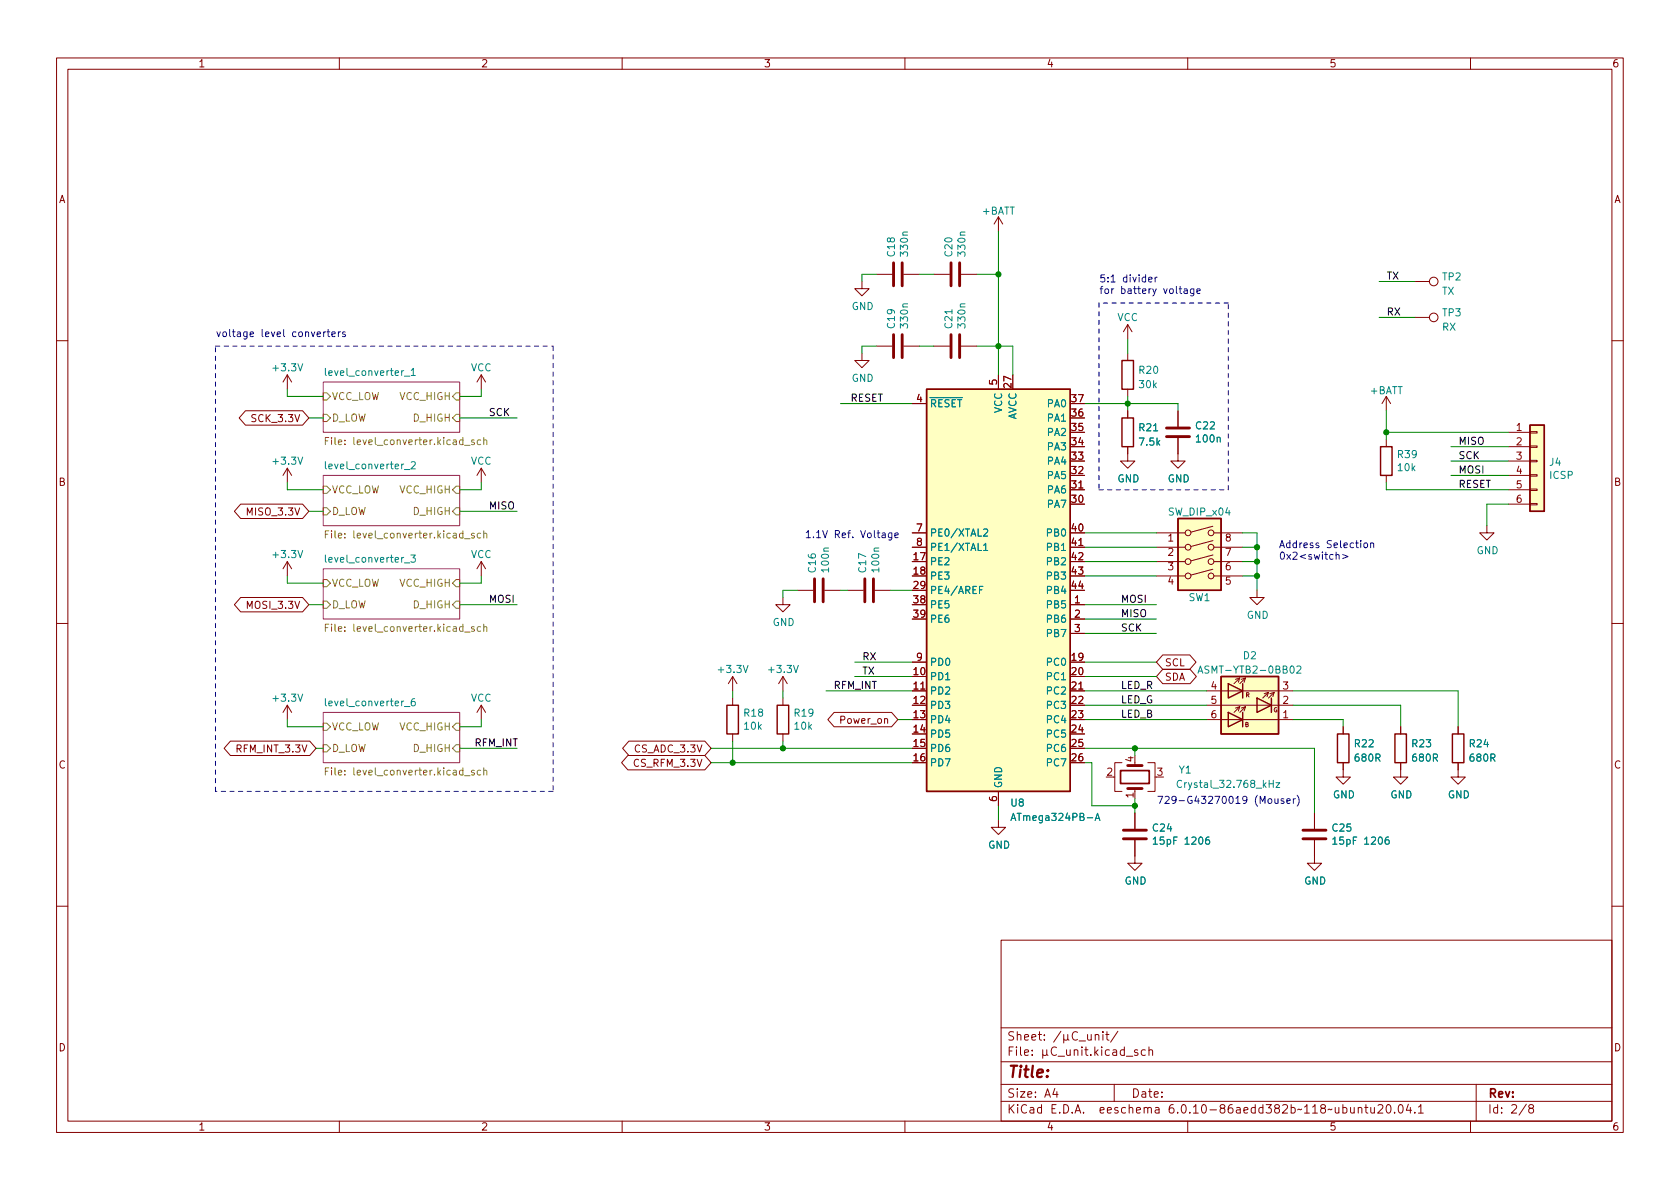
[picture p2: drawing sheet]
<svg xmlns="http://www.w3.org/2000/svg" width="297mm" height="210mm" viewBox="0 0 297 210" stroke-linecap="round" stroke-linejoin="round" font-family="sans-serif">
<g fill="none" stroke="#840000" stroke-width=".18">
<path d="M10 10.2h277v190.1h-277zM12 12.2h273v186.1h-273zM60 10.2v2M110 10.2v2M160 10.2v2M210 10.2v2M260 10.2v2M176.5 38.3v2.6M176.5 38.3l-.7 1.3M176.5 38.3l.8 1.3M152.4 49.8v1.2h1.3l-1.3 1.3-1.3-1.3h1.3M154.9 48.5h2.8"/>
<path d="M159.8 48.5h2.8M165.1 48.5h2.8M169.9 48.5h2.8M199.4 57.4v2.5M199.4 57.4l-.8 1.3M199.4 57.4l.8 1.3M250.2 56.1h2.5M250.2 49.8h2.5M10 60.2h2M43.4 72.6h10.1l1.1 1.3-1.1 1.3h-10.1l-1.1-1.3zM50.8 66.3v2.5M50.8 66.3l-.8 1.3"/>
<path d="M50.8 66.3l.8 1.3M85.1 66.3l-.8 1.3M85.1 66.3v2.5M85.1 66.3l.8 1.3M152.4 62.5v1.2h1.3l-1.3 1.3-1.3-1.3h1.3M154.9 61.2h2.8M159.8 61.2h2.8M161.3 71.4h2.5M165.1 61.2h2.8M169.9 61.2h2.8M176.5 66.3v2.5M199.4 79v2.5h1.3l-1.3 1.3-1.3-1.3h1.3"/>
<path d="M199.4 62.5v1.2M199.4 68.8v1.3M199.4 72.6v1.3M208.3 77.5v4h1.2l-1.2 1.3-1.3-1.3h1.3M208.3 72.6v2.8M245.1 70.1v2.5M245.1 77.7v1.3M245.1 70.1l-.8 1.3M245.1 70.1l.8 1.3M266.7 76.4h3.8M266.7 79h3.8M270.5 78.9h1.3v.2h-1.3z"/>
<path d="M270.5 76.3h1.3v.3h-1.3zM285 60.2h2M42.6 89.1h10.9l1.1 1.3-1.1 1.3h-10.9l-1.2-1.3zM50.8 82.8l-.8 1.3M50.8 82.8v2.5M50.8 99.3v2.5M50.8 82.8l.8 1.3M50.8 99.3l-.8 1.3M50.8 99.3l.8 1.3M85.1 82.8v2.5M85.1 99.3v2.5M85.1 82.8l-.8 1.3"/>
<path d="M85.1 82.8l.8 1.3M85.1 99.3l-.8 1.3M85.1 99.3l.8 1.3M161.3 96.8h2.5M161.3 94.2h2.5M189.2 86.6h2.6M189.2 96.8h2.6M204.5 96.8h5M204.5 94.2h5M204.5 99.3h5M214.5 98.1l-3.9 1.1M214.5 95.6l-3.9 1"/>
<path d="M214.5 93.1l-3.9 1M214.6 96.8h5.1M214.6 94.2h5.1M214.6 99.3h5.1M245.1 84.1v1.2M262.9 93v1.2h1.3l-1.3 1.3-1.3-1.3h1.3M266.7 86.6h3.8M266.7 81.5h3.8M266.7 84.1h3.8M266.7 89.1h3.8M270.5 89h1.3v.3h-1.3zM270.5 86.5h1.3v.2h-1.3z"/>
<path d="M270.5 83.9h1.3v.3h-1.3zM270.5 81.4h1.3v.3h-1.3zM10 110.2h2M42.6 105.7h10.9l1.1 1.2-1.1 1.3h-10.9l-1.2-1.3zM129.5 119.6v2.6M129.5 119.6l-.7 1.3M129.5 119.6l.8 1.3M138.4 105.7v1.2h1.3l-1.3 1.3-1.2-1.3h1.2M138.4 119.6v2.6M138.4 119.6l-.7 1.3M138.4 119.6l.8 1.3M141 104.4h2.8"/>
<path d="M145.8 104.4h2.8M149.9 104.4h2.8M154.7 104.4h2.8M161.3 117.1h2.5M189.2 106.9h2.6M189.2 109.5h2.6M189.2 112h2.6M204.5 101.8h5M205.6 118.4h4.8l1.1 1.2-1.1 1.3h-4.8l-1.1-1.3zM205.6 115.8h4.8l1.1 1.3-1.1 1.3h-4.8l-1.1-1.3zM214.5 100.7l-3.9 1M214.6 101.8h5.1"/>
<path d="M219.2 119.9l-1 1M220.2 119.9l-1 1M222.2 104.4v1.3h1.3l-1.3 1.2-1.2-1.2h1.2M285 110.2h2M40.7 131.1h14.1l1.1 1.2-1.1 1.3h-14.1l-1.1-1.3zM50.8 124.7v2.5M50.8 124.7l-.8 1.3M50.8 124.7l.8 1.3M85.1 124.7v2.5M85.1 124.7l-.8 1.3M85.1 124.7l.8 1.3M111 133.6h13.6l1.1 1.3-1.1 1.2h-13.6l-1.1-1.2z"/>
<path d="M111.2 131.1h13.4l1.1 1.2-1.1 1.3h-13.4l-1.1-1.3zM129.5 123.4v1.3M129.5 129.8v1.3M138.4 123.4v1.3M138.4 129.8v1.3M147.5 126h10.1l1.1 1.2-1.1 1.3h-10.1l-1.1-1.3zM161.3 122.2h2.5M176.5 139.9v2.6M189.2 122.2h2.6M198.4 134.9h-1.3v5h1.3M200.7 134.9v.5M200.7 139.4v.5"/>
<path d="M202.9 134.9h1.3v5h-1.3M213.4 122.2h15.2M213.4 127.2h15.2M213.4 124.7h15.2M218.4 120.1l.8-.2-.3 .7M218.4 125.2l.8-.2-.3 .7M219.2 125l-1 1M219.5 125.2l.7-.2-.2 .7M219.5 120.1l.7-.2-.2 .7M220.2 125l-1 1M223.5 122.7l.8-.3-.3 .8M224.3 122.4l-1 1"/>
<path d="M224.5 122.7l.8-.3-.3 .8M225.3 122.4l-1 1M237.5 134.9v2.5h1.3l-1.3 1.3-1.3-1.3h1.3M237.5 128.5v1.3M247.6 134.9v2.5h1.3l-1.3 1.3-1.2-1.3h1.2M247.6 128.5v1.3M257.8 134.9v2.5h1.3l-1.3 1.3-1.3-1.3h1.3M257.8 128.5v1.3M176.5 145v1.3h1.3l-1.3 1.3-1.2-1.3h1.2M200.7 148.6v4h1.2l-1.2 1.3-1.3-1.3h1.3M200.7 143.8v2.8M232.4 148.6v4h1.3l-1.3 1.3-1.3-1.3h1.3"/>
<path d="M232.4 143.8v2.8M10 160.2h2M177 166.3h108v32h-108zM285 160.2h2M60 198.3v2M110 198.3v2M160 198.3v2M177 194.8h108M177 191.8h108M177 187.8h108M177 181.8h108M178.4 185.8h.5"/>
<path d="M179.1 185.1h-.7v1.5M179.2 182.5l-.6-.1-.2 .3 .1 .4 .6 .3v.4l-.2 .1h-.5M179.7 185.1v.2M179.7 185.6v1M179.9 183.1l.2-.2 .3 .1 .1 .9M179.9 182.4v1.5M180.4 185.1v1.3l.2 .2M181.1 186.1l.8-.1-.1-.3-.4-.1-.3 .2 .1 .8h.6M181.1 183.4l.8-.1-.1-.3-.4-.1-.3 .2 .1 .8h.6M182.4 183.4l.7-.1v-.3l-.5-.1-.2 .2 .1 .8h.6M182.5 186.5v.1M182.5 185.7v.1"/>
<path d="M183.6 182.9h.5M183.8 182.4v1.3l.3 .2M184.4 185.6v1.5M184.6 183.8v.1M184.6 183v.1M185.1 186.4l.2 .2M185.1 185.6l-.1 1h-.4l-.2-.2M186.5 192.5l-.4 1h1M186.8 185.3a.6 .6 0 0 0-.8 0 .6 .6 0 0 0-.1 .7 .56 .56 0 0 0 .3 .6 .56 .56 0 0 0 .6-.1M186.9 193v1M187.1 186.8h1.1M187.6 182.4l-1.3 1.9"/>
<path d="M188.1 182.9v1.5M188.6 185.6v1h.4l.2-.1M188.8 183.7l.2 .2M188.8 182.9l-.1 1h-.4l-.2-.2M189.2 185.6v1M189.9 185.8l.2-.2 .4 .1 .1 .9M189.9 185.6v1M190.5 182.6a.6 .6 0 0 0-.7 0 .6 .6 0 0 0-.2 .7 .56 .56 0 0 0 .3 .6 .56 .56 0 0 0 .6-.1M190.8 184.1h1.1M191.3 185.1v.2M191.3 185.6v1M191.8 185.6h.6"/>
<path d="M192 185.1v1.3l.4 .2M192.3 182.9l.1 1h.3l.2-.1M192.9 186.5v.1M192.9 182.9v1M193.6 185.1v1.5M193.6 183.1l.3-.2 .3 .1 .1 .9M193.6 182.9v1M193.7 186.1l.4 .5M194.1 185.6l-.5 .6M194.8 185.1v.2M194.8 185.6v1M195 182.4v.2"/>
<path d="M195 182.9v1M195.5 182.9h.6M195.7 182.4v1.3l.4 .2M196.1 185.7l-.4-.1-.3 .3v.4l.2 .3h.5M196.8 185.7h.6v.9M197 191.8v3M197.4 186l-.5 .1a.29 .29 0 0 0-.2 .2 .29 .29 0 0 0 .2 .3h.5M197.6 182.4l-1.2 1.9M198.8 185.7l-.4-.1-.3 .3v.4l.1 .3h.6M198.8 185.1v1.5M199.1 186.8h1.2M201.1 185.7l-.3-.1-.2 .2v.3l.5 .1v.4h-.5"/>
<path d="M202.5 185.7l-.4-.1-.3 .3v.4l.1 .3h.6M203.1 185.8l.3-.2 .3 .1 .1 .9M203.1 185.1v1.5M210 198.3v2M238.8 195.8l.1 1h.3l.2-.1M239.4 195.8v1M240.1 196l.3-.2 .3 .1 .1 .9M240.1 195.8v1M241.3 195.8h.6M241.5 195.3v1.3l.4 .2M242.4 195.8v1h.4l.2-.1M243 195.8v1"/>
<path d="M243.6 195.5l.6-.2 .2 .2 .1 .3-.9 1h.9M245.3 195.4l.1-.1a.81 .81 0 0 1 .6 .7 .81 .81 0 0 1-.3 .8h-.1a.81 .81 0 0 1-.6-.6 .81 .81 0 0 1 .3-.8zM246.6 196.7v.1M247.4 195.5l.2-.2a.81 .81 0 0 1 .6 .7 .81 .81 0 0 1-.3 .8h-.2a.81 .81 0 0 1-.3-1.3zM249 195.3l-.4 1h1M249.4 195.8v1M250.1 196.7v.1M250.8 195.8l.4-.5v1.5M250.8 196.8h.8M260 198.3v2M261 191.8v6.5M269.9 195.3l-1.3 1.9"/>
<path d="M270.6 196l-.3-.3 .1-.2 .2-.2 .4 .1 .2 .2-.1 .2-.7 .2-.1 .3v.2l.3 .3h.4l.2-.3-.1-.4-.2-.1"/>
<circle cx="253.5" cy="49.8" r=".76"/>
<circle cx="253.5" cy="56.1" r=".76"/>
<circle cx="210.1" cy="94.2" r=".51"/>
<circle cx="210.1" cy="99.3" r=".51"/>
<circle cx="210.1" cy="96.8" r=".51"/>
<circle cx="214.1" cy="99.3" r=".51"/>
<circle cx="214.1" cy="94.2" r=".51"/>
<circle cx="214.1" cy="96.8" r=".51"/>
<circle cx="210.1" cy="101.8" r=".51"/>
<circle cx="214.1" cy="101.8" r=".51"/>
</g>
<g fill="#fff" stroke="#fff" stroke-width=".18">
<path d="M57.1 126h24.2v8.9h-24.2z"/>
<path d="M57.1 100.6h24.2v8.9h-24.2z"/>
<path d="M57.1 84.1h24.2v8.9h-24.2z"/>
<path d="M57.1 67.6h24.2v8.8h-24.2z"/>
</g>
<path d="M57.1 67.6h24.2v8.8h-24.2zM57.1 84.1h24.2v8.9h-24.2zM57.1 100.6h24.2v8.9h-24.2zM57.1 126h24.2v8.9h-24.2z" fill="none" stroke="#840084" stroke-width=".18"/>
<g fill="none" stroke="#848400" stroke-width=".18">
<path d="M57.1 73.3h.7l.6 .6-.6 .6h-.7zM57.1 69.5h.7l.6 .6-.6 .6h-.7zM57.5 78h.5M58.1 77.4h-.6v1.2M80 73.9l.6-.6h.7v1.2h-.7zM80.6 69.5h.7v1.2h-.7l-.6-.6zM83.8 77.8h-.3l-.1 .2v.1l.4 .2v.3h-.4M85 77.8h-.4l-.2 .2 .1 .6h.5M85.5 77.9l.2-.1h.3l.1 .8M85.5 77.4v1.2M57.1 89.8h.7l.6 .6-.6 .7h-.7zM57.1 86h.7l.6 .6-.6 .6h-.7z"/>
<path d="M57.5 94.5h.5M58.1 93.9h-.6v1.2M80 86.6l.6-.6h.7v1.2h-.7zM80.6 89.8h.7v1.3h-.7l-.6-.7zM83.8 94.4l-.3-.1-.1 .2v.2l.4 .1v.3h-.4M85 94.4l-.4-.1-.2 .2 .1 .6h.5M85.5 94.4l.2-.1 .3 .1 .1 .7M85.5 93.9v1.2M57.1 106.3h.7l.6 .6-.6 .7h-.7zM57.1 102.5h.7l.6 .6-.6 .7h-.7zM57.5 111h.5M58.1 110.4h-.6v1.2"/>
<path d="M80 103.1l.6-.6h.7v1.3h-.7zM80.6 106.3h.7v1.3h-.7l-.6-.7zM83.8 110.9l-.3-.1-.1 .2v.2l.4 .1v.3h-.4M85 110.9l-.4-.1-.2 .2 .1 .6h.5M85.5 110.9l.2-.1 .3 .1 .1 .7M85.5 110.4v1.2M57.1 131.7h.7l.6 .6-.6 .7h-.7zM57.1 127.9h.7l.6 .6-.6 .7h-.7zM57.5 136.4h.5M58.1 135.8h-.6v1.2M80.6 131.7h.7v1.3h-.7l-.6-.7zM80.6 127.9h.7v1.3h-.7l-.6-.7z"/>
<path d="M83.8 136.3l-.3-.1-.1 .2v.2l.4 .1v.3h-.4M85 136.3l-.4-.1-.2 .2 .1 .6h.5M85.5 136.3l.2-.1 .3 .1 .1 .7M85.5 135.8v1.2"/>
</g>
<g fill="none" stroke="#008484" stroke-width=".18">
<path d="M71.5 66.5h1M72.7 65.5l.4-.4v1.3M72.7 66.4h.7M72.7 98.1h.7l-.4 .5 .4 .2v.5l-.2 .1-.5-.1M72.7 81.8l.5-.2 .2 .4-.7 .9h.7M173.9 93.7l.5-.2 .2 .4-.8 .9h.8M173.9 96.4l.4-.3v1.2M173.9 97.3h.7M173.2 104.3h.4M173.8 103.7h-.6v1.3M211.8 119l.4-1.2 .5 1.2M211.9 118.7h.6"/>
<path d="M229.3 117.9l.5-.1 .2 .3-.8 .9h.8M73.3 123.5l-.3 .1a.86 .86 0 0 0 0 1.2l.4-.1v-.4l-.2-.3h-.2l-.3 .3M208.9 138.1a.6 .6 0 0 0-.8 .4 .6 .6 0 0 0 .6 .8l.2-.2M225.6 138.4h.7l-.7 .9h.7M178.7 145.1l.5-1.3 .4 1.3M178.9 144.7h.6M193.6 145.1l.5-1.3 .4 1.3M193.7 144.7h.7M203.9 148.4l.4-.4v1.3M203.9 149.3h.7M213.8 148l-.4 .1a.85 .85 0 0 0 0 1.2l.4-.1 .1-.5-.3-.2-.3 .1-.1 .1M235.7 148.4l.3-.4v1.3"/>
<path d="M235.7 149.3h.7M245.5 148l-.4 .1a.85 .85 0 0 0 0 1.2l.5-.1v-.5l-.2-.2-.4 .1-.1 .1"/>
</g>
<g fill="none" stroke="#840000" stroke-width=".51">
<path d="M158 46.5v4M158 59.2v4M159.5 46.5v4M159.5 59.2v4M168.1 46.5v4M168.1 59.2v4M169.7 46.5v4M169.7 59.2v4M206.2 77.2h4.1M206.2 75.7h4.1M144 102.4v4M145.5 102.4v4"/>
<path d="M152.9 102.4v4M154.4 102.4v4M199.4 139.4h2.5M199.4 135.4h2.5M198.6 148.3h4.1M198.6 146.8h4.1M230.4 148.3h4M230.4 146.8h4"/>
</g>
<g fill="#ffffc2" stroke="#ffffc2" stroke-width=".18">
<path d="M163.8 68.8h25.4v71.1h-25.4z"/>
<path d="M215.9 119.6h10.2v10.2h-10.2z"/>
<path d="M270.5 75.2h2.5v15.2h-2.5z"/>
<path d="M208.3 91.7h7.6v12.7h-7.6z"/>
</g>
<g fill="none" stroke="#840000" stroke-width=".25">
<path d="M163.8 68.8h25.4v71.1h-25.4zM198.4 73.9h2v5.1h-2zM198.4 63.7h2v5.1h-2zM244.1 79h2v5.1h-2zM270.5 75.2h2.5v15.2h-2.5zM208.3 91.7h7.6v12.7h-7.6zM215.9 119.6h10.2v10.2h-10.2zM128.5 124.7h2.1v5.1h-2.1zM137.4 124.7h2v5.1h-2zM217.2 126l2.5 1.2-2.5 1.3zM217.2 120.9l2.5 1.3-2.5 1.2zM219.7 120.9v2.5"/>
<path d="M219.7 126v2.5M222.2 123.4l2.6 1.3-2.6 1.3zM224.8 123.4v2.6M236.5 129.8h2v5.1h-2zM246.6 129.8h2.1v5.1h-2.1zM256.8 129.8h2v5.1h-2z"/>
</g>
<path d="M198.1 136.3h5.1v2.3h-5.1z" fill="none" stroke="#840000" stroke-width=".3"/>
<g fill="none" stroke="#0000c2" stroke-width=".18">
<path d="M57.6 58.7l-.4 .2M57.8 58.7h.5M58 58.3v1l.3 .2M58.7 59.1l.6-.1-.1-.3h-.3l-.2 .2v.6h.5M59.8 58.7v.8M60.2 58.7l-.4 .2M61 58.7h-.3l-.1 .2v.1l.4 .2v.3h-.4M203.1 49.4l.6-.1-.1-.2-.3-.1-.2 .2 .1 .6h.4M204.2 49v.9M204.6 49l-.4 .3M209.4 51.1h.5v.8M209.9 51.4h-.4l-.2 .2 .2 .3 .4-.1"/>
<path d="M211.1 51.1v1l-.3 .2h-.3M211.1 51.1h-.4l-.2 .2 .1 .5h.5M211.6 51.5l.6-.1v-.3h-.4l-.2 .1 .1 .6h.5M157.7 94.2v1.1l-.3 .2h-.3M157.7 94.3l-.4-.1-.2 .3 .1 .5h.5M158.2 94.7l.6-.2v-.2l-.4-.1-.2 .2 .1 .6h.5M236.2 98.2l.2-.1h.3l.1 .8M237.4 98.1l1 .3-1 .4M241.2 96.1l.2-.1 .3 .1 .1 .5-.1 .2-.3 .1-.2-.2zM242.3 96.1l.2-.1 .3 .1 .1 .8M242.3 96v.9M225.4 141.2l.1 .8 .3 .1 .2-.1"/>
<path d="M226 141.2v.9M227 141.3l-.3-.1-.2 .2 .1 .2 .4 .1v.3h-.5M227.5 141.7l.6-.2v-.2l-.4-.1-.2 .2 .1 .6h.5M228.7 141.2v.9M229 141.2l-.3 .3M229.3 140.6a1.46 1.46 0 0 1 0 2"/>
</g>
<path d="M194.3 53.6v33M217.2 53.6h-22.9M38.1 61.2h59.7M97.8 61.2v78.7M194.3 86.6h22.9M217.2 86.6v-33M38.1 139.9v-78.7M97.8 139.9h-59.7" fill="none" stroke="#0000c2" stroke-width=".18" stroke-dasharray=".8 .8"/>
<g fill="none" stroke="#008400" stroke-width=".18">
<path d="M154.9 48.5h-2.5v1.3M162.6 48.5h2.5M172.7 48.5h3.8M176.5 40.9v25.4M199.4 59.9v2.6M243.8 49.8h6.4M243.8 56.1h6.4M50.8 68.8v1.3h6.3M54.6 73.9h2.5M81.3 73.9h10.1M85.1 68.8v1.3h-3.8M148.6 71.4h12.7"/>
<path d="M154.9 61.2h-2.5v1.3M162.6 61.2h2.5M172.7 61.2h6.4v5.1M191.8 71.4h16.5v1.2M199.4 70.1v2.5M245.1 72.6v5.1M245.1 76.4h21.6M256.5 79h10.2M50.8 85.3v1.3h6.3M54.6 90.4h2.5M81.3 90.4h10.1M85.1 85.3v1.3h-3.8"/>
<path d="M191.8 96.8h12.7M191.8 94.2h12.7M191.8 99.3h12.7M219.7 96.8h2.5M219.7 94.2h2.5v10.2M219.7 99.3h2.5M245.1 85.3v1.3h21.6M256.5 84.1h10.2M256.5 81.5h10.2M266.7 89.1h-3.8v3.9M50.8 101.8v1.3h6.3M54.6 106.9h2.5"/>
<path d="M81.3 106.9h10.1M85.1 101.8v1.3h-3.8M141 104.4h-2.6v1.3M148.6 104.4h1.3M151.1 119.6h10.2M151.1 117.1h10.2M157.5 104.4h3.8M191.8 106.9h12.7M191.8 119.6h12.7M191.8 117.1h12.7M191.8 101.8h12.7M191.8 109.5h12.7"/>
<path d="M191.8 112h12.7M219.7 101.8h2.5M50.8 127.2v1.3h6.3M55.9 132.3h1.2M81.3 132.3h10.1M85.1 127.2v1.3h-3.8M125.7 132.3h35.6M125.7 134.9h35.6M129.5 122.2v1.2M129.5 131.1v3.8M138.4 122.2v1.2M138.4 131.1v1.2"/>
<path d="M146 122.2h15.3M158.7 127.2h2.6M191.8 122.2h21.6M191.8 132.3h40.6v11.5M191.8 127.2h21.6M191.8 124.7h21.6M191.8 134.9h1.2v7.6h7.7M200.7 132.3v1.3M228.6 122.2h29.2v6.3M228.6 124.7h19v3.8M228.6 127.2h8.9v1.3M176.5 142.5v2.5"/>
<path d="M200.7 141.2v2.6"/>
</g>
<g fill="#008400" stroke="#008400" stroke-width=".18">
<circle cx="200.7" cy="142.5" r=".46"/>
<circle cx="200.7" cy="132.3" r=".46"/>
<circle cx="176.5" cy="61.2" r=".46"/>
<circle cx="129.5" cy="134.9" r=".46"/>
<circle cx="138.4" cy="132.3" r=".46"/>
<circle cx="222.2" cy="96.8" r=".46"/>
<circle cx="245.1" cy="76.4" r=".46"/>
<circle cx="222.2" cy="101.8" r=".46"/>
<circle cx="222.2" cy="99.3" r=".46"/>
<circle cx="176.5" cy="48.5" r=".46"/>
<circle cx="199.4" cy="71.4" r=".46"/>
</g>
<text font-size="2.8" fill="#840000" x="178" y="190.6">Title:</text>
<g font-size="2.1" fill="#840000">
<text x="178" y="196.9">KiCad E.D.A. eeschema 6.0.10-86aedd382b~118~ubuntu20.04.1</text>
<text x="178" y="194.1">Size: A4</text>
<text x="200" y="194.1">Date:</text>
<text x="263" y="194.1">Rev:</text>
<text x="263" y="196.9">Id: 2/8</text>
</g>
<g font-size="1.8" fill="#840000">
<text x="35" y="11.9">1</text>
<text x="85" y="11.9">2</text>
<text x="135" y="11.9">3</text>
<text x="185" y="11.9">4</text>
<text x="235" y="11.9">5</text>
<text x="285" y="11.9">6</text>
<text x="10.3" y="35.9">A</text>
<text x="285.3" y="35.9">A</text>
<text x="162.1" y="71.1">4</text>
<text x="176.3" y="68.1" transform="rotate(-90 176.3 68.1)">5</text>
<text x="178.8" y="68.5" transform="rotate(-90 178.8 68.5)">27</text>
<text x="189.5" y="71.1">37</text>
<text x="44.8" y="74.6">SCK_3.3V</text>
<text x="189.5" y="76.2">35</text>
<text x="189.5" y="73.7">36</text>
<text x="268.1" y="76.2">1</text>
<text x="189.5" y="83.8">32</text>
<text x="189.5" y="81.3">33</text>
<text x="189.5" y="78.7">34</text>
<text x="268.1" y="78.7">2</text>
<text x="268.1" y="81.3">3</text>
<text x="268.1" y="83.8">4</text>
<text x="10.3" y="85.9">B</text>
<text x="189.5" y="88.9">30</text>
<text x="189.5" y="86.4">31</text>
<text x="268.1" y="86.4">5</text>
<text x="268.1" y="88.9">6</text>
<text x="285.3" y="85.9">B</text>
<text x="44" y="91.1">MISO_3.3V</text>
<text x="162.1" y="94">7</text>
<text x="189.5" y="94">40</text>
<text x="206.5" y="95.8">1</text>
<text x="216.7" y="95.8">8</text>
<text x="161.6" y="99.1">17</text>
<text x="161.6" y="101.6">18</text>
<text x="162.1" y="96.5">8</text>
<text x="189.5" y="96.5">41</text>
<text x="189.5" y="99.1">42</text>
<text x="189.5" y="101.6">43</text>
<text x="206.5" y="98.3">2</text>
<text x="206.5" y="100.8">3</text>
<text x="216.7" y="100.8">6</text>
<text x="216.7" y="98.3">7</text>
<text x="44" y="107.7">MOSI_3.3V</text>
<text x="161.6" y="104.1">29</text>
<text x="161.6" y="106.7">38</text>
<text x="189.5" y="104.1">44</text>
<text x="190" y="106.7">1</text>
<text x="206.5" y="103.4">4</text>
<text x="216.7" y="103.4">5</text>
<text x="161.6" y="109.2">39</text>
<text x="190" y="109.2">2</text>
<text x="190" y="111.8">3</text>
<text x="161.6" y="119.4">10</text>
<text x="162.1" y="116.8">9</text>
<text x="189.5" y="116.8">19</text>
<text x="189.5" y="119.4">20</text>
<text x="205.9" y="117.8">SCL</text>
<text x="161.6" y="121.9">11</text>
<text x="161.6" y="124.5">12</text>
<text x="189.5" y="121.9">21</text>
<text x="189.5" y="124.5">22</text>
<text x="205.9" y="120.4">SDA</text>
<text x="214.1" y="121.9">4</text>
<text x="214.1" y="124.5">5</text>
<text x="226.8" y="124.5">2</text>
<text x="226.8" y="121.9">3</text>
<text x="148.9" y="128">Power_on</text>
<text x="161.6" y="127">13</text>
<text x="161.6" y="129.5">14</text>
<text x="189.5" y="127">23</text>
<text x="189.5" y="129.5">24</text>
<text x="214.1" y="127">6</text>
<text x="226.8" y="127">1</text>
<text x="10.3" y="135.9">C</text>
<text x="42.2" y="133.1">RFM_INT_3.3V</text>
<text x="112.4" y="133.1">CS_ADC_3.3V</text>
<text x="112.4" y="135.6">CS_RFM_3.3V</text>
<text x="161.6" y="132.1">15</text>
<text x="161.6" y="134.6">16</text>
<text x="189.5" y="132.1">25</text>
<text x="189.5" y="134.6">26</text>
<text x="195.7" y="137.2">2</text>
<text x="200.4" y="134.7" transform="rotate(-90 200.4 134.7)">4</text>
<text x="204.6" y="137.2">3</text>
<text x="285.3" y="135.9">C</text>
<text x="176.3" y="141.7" transform="rotate(-90 176.3 141.7)">6</text>
<text x="200.4" y="141.1" transform="rotate(-90 200.4 141.1)">1</text>
<text x="10.3" y="185.9">D</text>
<text x="285.3" y="185.9">D</text>
<text x="35" y="199.9">1</text>
<text x="85" y="199.9">2</text>
<text x="135" y="199.9">3</text>
<text x="185" y="199.9">4</text>
<text x="235" y="199.9">5</text>
<text x="285" y="199.9">6</text>
</g>
<g font-size="1.8" fill="#008484">
<text x="173.7" y="37.9">+BATT</text>
<text x="158.2" y="45.3" transform="rotate(-90 158.2 45.3)">C18</text>
<text x="160.5" y="45.1" transform="rotate(-90 160.5 45.1)">330n</text>
<text x="168.4" y="45.3" transform="rotate(-90 168.4 45.3)">C20</text>
<text x="170.7" y="45.1" transform="rotate(-90 170.7 45.1)">330n</text>
<text x="254.9" y="52.1">TX</text>
<text x="255.1" y="49.6">TP2</text>
<text x="150.6" y="54.8">GND</text>
<text x="158.2" y="58" transform="rotate(-90 158.2 58)">C19</text>
<text x="160.5" y="57.8" transform="rotate(-90 160.5 57.8)">330n</text>
<text x="168.4" y="58" transform="rotate(-90 168.4 58)">C21</text>
<text x="170.7" y="57.8" transform="rotate(-90 170.7 57.8)">330n</text>
<text x="197.5" y="56.8">VCC</text>
<text x="255" y="58.5">RX</text>
<text x="255.1" y="55.9">TP3</text>
<text x="48.5" y="65.7">+3.3V</text>
<text x="83.2" y="65.7">VCC</text>
<text x="58" y="66.5">level_converter_1</text>
<text x="150.6" y="67.5">GND</text>
<text x="201.5" y="66.1">R20</text>
<text x="201.5" y="68.6">30k</text>
<text x="242.2" y="69.7">+BATT</text>
<text x="164.3" y="72">~{RESET}</text>
<text x="177.2" y="73.1" transform="rotate(-90 177.2 73.1)">VCC</text>
<text x="179.7" y="74.3" transform="rotate(-90 179.7 74.3)">AVCC</text>
<text x="185.3" y="77.1">PA2</text>
<text x="185.3" y="74.5">PA1</text>
<text x="185.3" y="72">PA0</text>
<text x="201.5" y="76.2">R21</text>
<text x="211.5" y="75.9">C22</text>
<text x="48.5" y="82.2">+3.3V</text>
<text x="58" y="83">level_converter_2</text>
<text x="83.2" y="82.2">VCC</text>
<text x="185.3" y="82.2">PA4</text>
<text x="185.3" y="79.6">PA3</text>
<text x="201.6" y="78.8">7.5k</text>
<text x="211.7" y="78.2">100n</text>
<text x="247.2" y="81">R39</text>
<text x="247.2" y="83.3">10k</text>
<text x="274" y="82.4">J4</text>
<text x="185.3" y="89.8">PA7</text>
<text x="185.3" y="87.2">PA6</text>
<text x="185.3" y="84.7">PA5</text>
<text x="197.6" y="85.3">GND</text>
<text x="206.4" y="85.3">GND</text>
<text x="274" y="84.7">ICSP</text>
<text x="164.3" y="94.9">PE0/XTAL2</text>
<text x="185.3" y="94.9">PB0</text>
<text x="206.7" y="91.2">SW_DIP_x04</text>
<text x="48.5" y="98.7">+3.3V</text>
<text x="58" y="99.5">level_converter_3</text>
<text x="83.2" y="98.7">VCC</text>
<text x="144.2" y="101.2" transform="rotate(-90 144.2 101.2)">C16</text>
<text x="146.6" y="101" transform="rotate(-90 146.6 101)">100n</text>
<text x="153.1" y="101.2" transform="rotate(-90 153.1 101.2)">C17</text>
<text x="155.4" y="101" transform="rotate(-90 155.4 101)">100n</text>
<text x="164.3" y="99.9">PE2</text>
<text x="164.3" y="97.4">PE1/XTAL1</text>
<text x="185.3" y="97.4">PB1</text>
<text x="185.3" y="99.9">PB2</text>
<text x="261.1" y="98">GND</text>
<text x="164.3" y="102.5">PE3</text>
<text x="164.3" y="105">PE4/AREF</text>
<text x="164.3" y="107.6">PE5</text>
<text x="185.3" y="107.6">PB5</text>
<text x="185.3" y="102.5">PB3</text>
<text x="185.3" y="105">PB4</text>
<text x="210.2" y="106.3">SW1</text>
<text x="136.6" y="110.7">GND</text>
<text x="164.3" y="110.1">PE6</text>
<text x="185.3" y="110.1">PB6</text>
<text x="185.3" y="112.6">PB7</text>
<text x="220.4" y="109.4">GND</text>
<text x="127.2" y="119">+3.3V</text>
<text x="136.1" y="119">+3.3V</text>
<text x="164.3" y="117.7">PD0</text>
<text x="185.3" y="117.7">PC0</text>
<text x="212.9" y="119.1">ASMT-YTB2-0BB02</text>
<text x="219.8" y="116.6">D2</text>
<text x="48.5" y="124.1">+3.3V</text>
<text x="58" y="124.9">level_converter_6</text>
<text x="83.2" y="124.1">VCC</text>
<text x="164.3" y="120.3">PD1</text>
<text x="164.3" y="122.8">PD2</text>
<text x="164.3" y="125.3">PD3</text>
<text x="185.3" y="120.3">PC1</text>
<text x="185.3" y="122.8">PC2</text>
<text x="185.3" y="125.3">PC3</text>
<text x="131.6" y="126.7">R18</text>
<text x="131.6" y="129">10k</text>
<text x="140.5" y="126.7">R19</text>
<text x="140.5" y="129">10k</text>
<text x="164.3" y="127.9">PD4</text>
<text x="164.3" y="130.4">PD5</text>
<text x="185.3" y="127.9">PC4</text>
<text x="185.3" y="130.4">PC5</text>
<text x="164.3" y="133">PD6</text>
<text x="164.3" y="135.5">PD7</text>
<text x="185.3" y="133">PC6</text>
<text x="185.3" y="135.5">PC7</text>
<text x="208.5" y="136.8">Y1</text>
<text x="239.6" y="132.1">R22</text>
<text x="239.7" y="134.7">680R</text>
<text x="249.7" y="132.1">R23</text>
<text x="249.8" y="134.7">680R</text>
<text x="259.9" y="132.1">R24</text>
<text x="260" y="134.7">680R</text>
<text x="177.2" y="139.4" transform="rotate(-90 177.2 139.4)">GND</text>
<text x="178.8" y="142.6">U8</text>
<text x="208.9" y="139.3">Crystal_32.768_kHz</text>
<text x="235.7" y="141.2">GND</text>
<text x="245.8" y="141.2">GND</text>
<text x="256" y="141.2">GND</text>
<text x="179.5" y="145.2">ATmega324PB-A</text>
<text x="203.9" y="147">C24</text>
<text x="204.6" y="149.3">15pF 1206</text>
<text x="235.6" y="147">C25</text>
<text x="236.4" y="149.3">15pF 1206</text>
<text x="174.7" y="150.1">GND</text>
<text x="198.8" y="156.4">GND</text>
<text x="230.6" y="156.4">GND</text>
</g>
<g font-size="1.8" fill="#0000c2">
<text x="194.3" y="49.9">5:1 divider</text>
<text x="194.3" y="52">for battery voltage</text>
<text x="38.1" y="59.6">voltage level converters</text>
<text x="142.2" y="95.1">1.1V Ref. Voltage</text>
<text x="226.1" y="96.9">Address Selection</text>
<text x="226.1" y="99">0x2&lt;switch&gt;</text>
<text x="204.5" y="142.1">729-G43270019 (Mouser)</text>
</g>
<g font-size="1.8">
<text x="245.1" y="49.4">TX</text>
<text x="245.1" y="55.8">RX</text>
<text x="150.3" y="71">RESET</text>
<text x="86.4" y="73.6">SCK</text>
<text x="257.8" y="83.7">MOSI</text>
<text x="257.8" y="78.6">MISO</text>
<text x="257.8" y="81.2">SCK</text>
<text x="257.8" y="86.3">RESET</text>
<text x="86.4" y="90.1">MISO</text>
<text x="86.4" y="106.6">MOSI</text>
<text x="198.1" y="106.6">MOSI</text>
<text x="198.1" y="109.1">MISO</text>
<text x="198.1" y="111.7">SCK</text>
<text x="152.4" y="119.3">TX</text>
<text x="152.4" y="116.7">RX</text>
<text x="147.3" y="121.8">RFM_INT</text>
<text x="198.1" y="121.8">LED_R</text>
<text x="198.1" y="124.4">LED_G</text>
<text x="83.8" y="132">RFM_INT</text>
<text x="198.1" y="126.9">LED_B</text>
</g>
<g font-size="1.8" fill="#848400">
<text x="58.6" y="70.7">VCC_LOW</text>
<text x="70.7" y="70.7">VCC_HIGH</text>
<text x="58.6" y="74.5">D_LOW</text>
<text x="73.1" y="74.5">D_HIGH</text>
<text x="58.7" y="78.7">File: level_converter.kicad_sch</text>
<text x="58.6" y="87.2">VCC_LOW</text>
<text x="70.7" y="87.2">VCC_HIGH</text>
<text x="58.6" y="91.1">D_LOW</text>
<text x="58.7" y="95.2">File: level_converter.kicad_sch</text>
<text x="73.1" y="91.1">D_HIGH</text>
<text x="58.6" y="107.6">D_LOW</text>
<text x="58.6" y="103.8">VCC_LOW</text>
<text x="70.7" y="103.8">VCC_HIGH</text>
<text x="73.1" y="107.6">D_HIGH</text>
<text x="58.7" y="111.7">File: level_converter.kicad_sch</text>
<text x="58.6" y="129.2">VCC_LOW</text>
<text x="70.7" y="129.2">VCC_HIGH</text>
<text x="58.6" y="133">D_LOW</text>
<text x="58.7" y="137.1">File: level_converter.kicad_sch</text>
<text x="73.1" y="133">D_HIGH</text>
</g>
<g font-size="1.1" fill="#840000">
<text x="220.2" y="123.3">R</text>
<text x="225.1" y="125.9">G</text>
<text x="220.1" y="128.5">B</text>
</g>
</svg>
